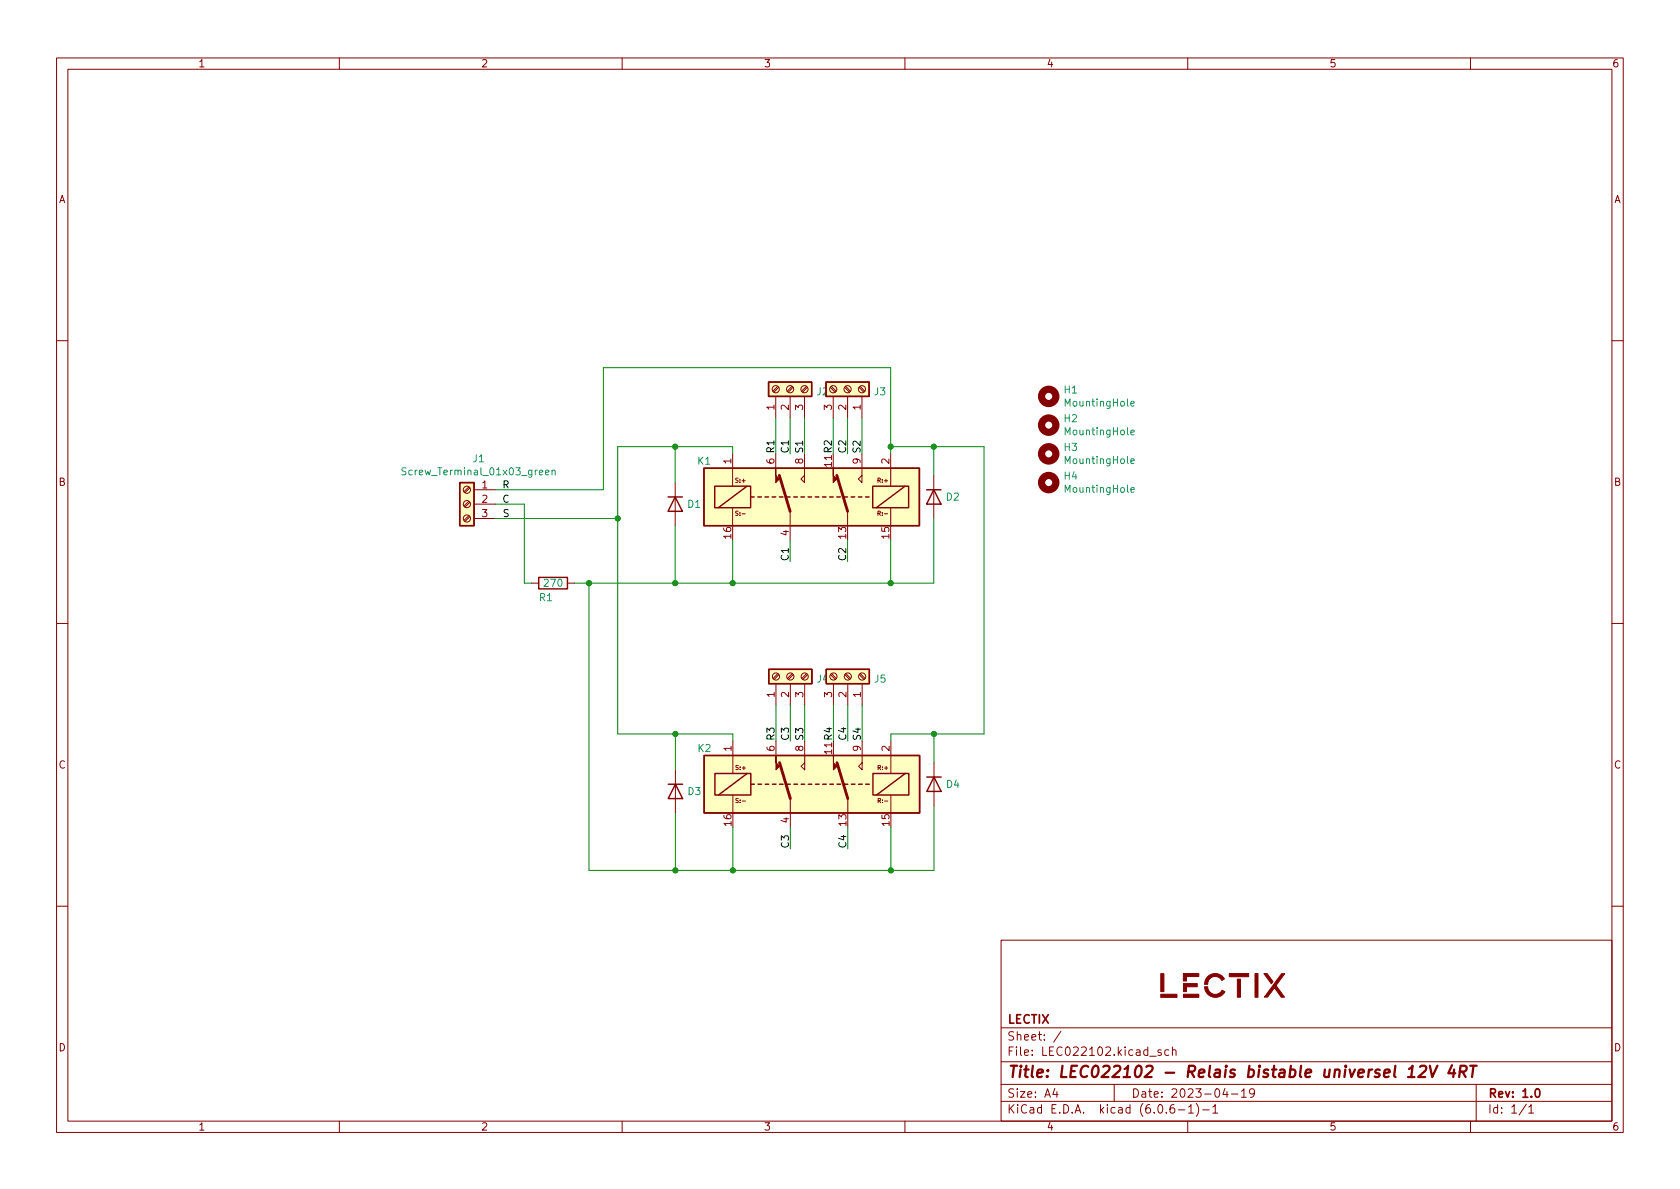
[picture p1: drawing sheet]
<svg xmlns="http://www.w3.org/2000/svg" width="297mm" height="210mm" viewBox="0 0 297 210" stroke-linecap="round" stroke-linejoin="round" font-family="sans-serif">
<g fill="none" stroke="#840000" stroke-width=".18">
<path d="M10 10.2h277v190.1h-277zM12 12.2h273v186.1h-273zM60 10.2v2M110 10.2v2M160 10.2v2M210 10.2v2M260 10.2v2M10 60.2h2M137.2 70.1v3.8M137.5 68.3l-.8 .9M137.7 68.5l-.9 .9M139.7 70.1v3.8"/>
<path d="M140 68.3l-.8 .9M140.2 68.5l-.8 .9M142.2 70.1v3.8M142.6 68.3l-.9 .9M142.7 68.5l-.8 .9M146.8 68.5l.9 .9M147 68.3l.8 .9M147.3 70.1v3.8M149.4 68.5l.8 .9M149.5 68.3l.9 .9M149.9 70.1v3.8M151.9 68.5l.8 .9"/>
<path d="M152.1 68.3l.8 .9M152.4 70.1v3.8M285 60.2h2M82.9 91.2l-.9 .8M82.9 88.6l-.9 .9M82.9 86.1l-.9 .8M83.1 91.4l-.9 .8M83.1 88.8l-.9 .9M83.1 86.3l-.9 .8M83.8 86.6h3.8M83.8 89.1h3.8M83.8 91.7h3.8"/>
<path d="M119.4 85.3v7.7M129.5 80.3v5.7M129.5 89.8v3.2M137.2 80.3v2.5M139.7 90.4v5.1M142.2 80.3v5l-.6-.6 .6-.6M149.9 90.4v2.6M152.4 80.3v5l-.6-.6 .6-.6M157.5 80.3v5.7M157.5 89.8v3.2M165.1 84.1v7.6M10 110.2h2"/>
<path d="M94 103.1h1.2M100.3 103.1h1.3M137.5 119.1l-.8 .9M137.7 119.3l-.8 .9M140.1 119.1l-.9 .9M140.2 119.3l-.8 .9M142.6 119.1l-.8 .9M142.8 119.3l-.9 .9M146.8 119.3l.9 .9M147 119.1l.9 .9M149.4 119.3l.8 .9M149.6 119.1l.8 .9"/>
<path d="M151.9 119.3l.9 .9M152.1 119.1l.8 .9M285 110.2h2M119.4 136.1v7.7M129.6 131.1v5.7M137.2 120.9v3.8M137.2 131.1v2.5M139.7 120.9v3.8M142.3 131.1v5l-.7-.6 .7-.6M142.3 120.9v3.8M147.4 120.9v3.8M149.9 120.9v3.8"/>
<path d="M152.4 131.1v5l-.6-.6 .6-.6M152.4 120.9v3.8M157.5 131.1v5.7M165.1 134.9v7.6M129.6 140.6v3.2M139.7 141.2v5.1M149.9 141.2v2.6M157.5 140.6v3.2M10 160.2h2M177 166.3h108v32h-108zM285 160.2h2M60 198.3v2"/>
<path d="M110 198.3v2M160 198.3v2M177 194.8h108M177 191.8h108M177 187.8h108M177 181.8h108M186.5 192.5l-.4 1h1M186.9 193v1M187.6 182.4l-1.3 1.9M197 191.8v3M203.3 186.8h1.1M205.3 185.7l-.4-.1-.2 .2 .1 .3 .5 .1v.4h-.6"/>
<path d="M206.6 185.7l-.4-.1-.3 .3v.4l.2 .3h.5M207.3 185.8l.2-.2 .4 .1v.9M207.3 185.1v1.5M207.6 195.3a.59 .59 0 0 0-.7 .7v.5l.1 .3h.4l.2-.1 .1-.5-.1-.2-.5-.1-.2 .3M208.4 196.3h1.1M210 198.3v2M210.1 195.8l.5-.5v1.5M210.1 196.8h.9M211.5 195.1a1.72 1.72 0 0 1 0 2.3M212.6 196.3h1.2M214.4 195.8l.5-.5v1.5M214.4 196.8h.9"/>
<path d="M216.6 192.5l-.4 1h.9M216.9 193v1M217.7 193.5h1.2M219.5 193l.4-.5v1.5M219.5 194h.9M221.8 193.2l-.3 .3-.4-.1-.2-.2 .2-.6 .4-.1 .2 .2a.99 .99 0 0 1-.3 1.3h-.3M260 198.3v2M261 191.8v6.5M269.9 195.3l-1.3 1.9M270.3 195.8l.4-.5v1.5M270.3 196.8h.9"/>
<circle cx="137.2" cy="68.8" r=".63"/>
<circle cx="139.7" cy="68.8" r=".63"/>
<circle cx="142.2" cy="68.8" r=".63"/>
<circle cx="147.3" cy="68.8" r=".63"/>
<circle cx="149.9" cy="68.8" r=".63"/>
<circle cx="152.4" cy="68.8" r=".63"/>
<circle cx="82.5" cy="89.1" r=".63"/>
<circle cx="82.5" cy="86.6" r=".63"/>
<circle cx="82.5" cy="91.7" r=".63"/>
<circle cx="137.2" cy="119.6" r=".63"/>
<circle cx="139.7" cy="119.6" r=".63"/>
<circle cx="142.3" cy="119.6" r=".63"/>
<circle cx="147.4" cy="119.6" r=".63"/>
<circle cx="149.9" cy="119.6" r=".63"/>
<circle cx="152.4" cy="119.6" r=".63"/>
</g>
<path d="M271.6 192.6l.2-.1a.82 .82 0 0 1 .6 .7 .82 .82 0 0 1-.3 .8h-.2a.81 .81 0 0 1-.6-.6 .81 .81 0 0 1 .3-.8z" fill="none" stroke="#840000" stroke-width=".3"/>
<path d="M248.9 190.5h1.2M249.1 189l.7-.5-.3 2M251.1 188.7l.3-.2h.5a.45 .45 0 0 1 .3 .5l-.2 .3-1.2 1.2h1.2M252.8 188.5l.4 2 .9-2M256.7 188.4l-.6 1.4h1.2M257.1 189.1l-.2 1.4M258.1 189.5h.8a.55 .55 0 0 0 .4-.5 .55 .55 0 0 0-.3-.5h-.8l-.2 2M258.6 189.5l.5 1M260 188.5h1.1M260.5 188.5l-.2 2" fill="none" stroke="#840000" stroke-width=".4"/>
<g fill="none" stroke="#840000" stroke-width="1.3">
<circle cx="185.4" cy="75.2" r="1.27"/>
<circle cx="185.4" cy="70.1" r="1.27"/>
<circle cx="185.4" cy="80.3" r="1.27"/>
<circle cx="185.4" cy="85.3" r="1.27"/>
</g>
<path d="M200 71.4l.6-.1-.1-.3h-.4l-.1 .2v.6h.5M200 76.5l.6-.1-.1-.3-.4-.1-.1 .2v.6h.5M71.8 82.8l-.5-.1-.2 .1v.4l.6 .2 .1 .3-.3 .3-.4-.1M96.5 83.6l.6-.2-.1-.2-.4-.1-.1 .2v.6h.5M97.6 83.3l.2-.2 .3 .1v.8M97.6 83.1v.9M200 86.6l.6-.1-.1-.2-.4-.1-.1 .2v.6h.5M200 81.6l.6-.2-.1-.2-.4-.1-.1 .2v.6h.5" fill="none" stroke="#008484" stroke-width=".18"/>
<g fill="#840000" stroke="#840000" stroke-width=".18">
<path d="M205.2 172.2h.6v3.2h-.6z"/>
<path d="M205.2 175.8h2.9v.6h-2.9z"/>
<path d="M209.2 175.8h2.8v.6h-2.8z"/>
<path d="M218.8 173.1h.5v3.2h-.5z"/>
<path d="M217.3 172.2h3.5v.5h-3.5z"/>
<path d="M221.9 172.2h.5v4.1h-.5z"/>
<path d="M209.2 173.9h2.5v.6h-1.9v.9h-.6z"/>
<path d="M209.2 172.2h2.8v.5h-2.2v.8h-.6z"/>
<path d="M223.5 172.2h.5l.6 .7a.81 .81 0 0 1 .4 .8l-.2 .3z"/>
<path d="M213.5 172.7a1.9 1.9 0 0 1 2.8 .1l.2 .3-.4 .3-.3-.3a1.44 1.44 0 0 0-1.3-.4l-.5 .2-.3 .4-.2 .8h-.5l.2-.9z"/>
<path d="M213 174.5h.5a1.32 1.32 0 0 0 2.1 1.1l.5-.5 .4 .2a.37 .37 0 0 1-.3 .5 1.91 1.91 0 0 1-2 .4 1.91 1.91 0 0 1-1.2-1.7z"/>
<path d="M226.6 172.2h.6l-1.6 2.1 1.5 2h-.6l-1.2-1.6-1.2 1.6h-.6z"/>
<path d="M137.2 82.8v1.3l.6 .6-.6 .6z"/>
<path d="M147.3 82.8v1.3l.7 .6-.7 .6z"/>
<path d="M137.2 133.6v1.3l.6 .6-.6 .6z"/>
<path d="M147.4 133.6v1.3l.6 .6-.6 .6z"/>
</g>
<g fill="none" stroke="#840000" stroke-width=".25">
<path d="M135.9 67.6h7.6v2.5h-7.6zM146 67.6h7.7v2.5h-7.7zM81.3 85.3h2.5v7.7h-2.5zM118.1 87.9h2.5M119.4 87.9l1.2 2.5h-2.5zM124.5 82.8h38.1v10.2h-38.1zM126.4 86h6.3v3.8h-6.3zM132.1 86l-5.1 3.8M132.7 87.9h.6M134 87.9h.6M135.3 87.9h.6M136.5 87.9h.7"/>
<path d="M137.8 87.9h.6M139.1 87.9h.6M140.3 87.9h.7M141.6 87.9h.6M142.9 87.9h.6M144.1 87.9h.7M145.4 87.9h.6M146.7 87.9h.6M148 87.9h.6M149.2 87.9h.7M150.5 87.9h.6M151.8 87.9h.6"/>
<path d="M153 87.9h.7M154.3 86h6.4v3.8h-6.4zM160 86l-5.1 3.8M163.8 86.6h2.6M165.1 86.6l1.3 2.5h-2.6zM95.2 102.1h5.1v2h-5.1zM135.9 118.4h7.6v2.5h-7.6zM146.1 118.4h7.6v2.5h-7.6zM118.1 138.7h2.6M119.4 138.7l1.3 2.5h-2.6zM124.5 133.6h38.1v10.2h-38.1zM126.4 136.8h6.4v3.8h-6.4z"/>
<path d="M132.1 136.8l-5.1 3.8M132.8 138.7h.6M134 138.7h.7M135.3 138.7h.6M136.6 138.7h.6M137.8 138.7h.7M139.1 138.7h.6M140.4 138.7h.6M141.6 138.7h.7M142.9 138.7h.6M144.2 138.7h.6M145.5 138.7h.6"/>
<path d="M146.7 138.7h.7M148 138.7h.6M149.3 138.7h.6M150.5 138.7h.7M151.8 138.7h.6M153.1 138.7h.6M154.3 136.8h6.4v3.8h-6.4zM160.1 136.8l-5.1 3.8M163.9 137.4h2.5M165.1 137.4l1.3 2.5h-2.5z"/>
</g>
<g fill="#ffffc2" stroke="#ffffc2" stroke-width=".18">
<path d="M124.5 82.8h38.1v10.2h-38.1z"/>
<path d="M135.9 118.4h7.6v2.5h-7.6z"/>
<path d="M81.3 85.3h2.5v7.7h-2.5z"/>
<path d="M124.5 133.6h38.1v10.2h-38.1z"/>
<path d="M146.1 118.4h7.6v2.5h-7.6z"/>
<path d="M135.9 67.6h7.6v2.5h-7.6z"/>
<path d="M146 67.6h7.7v2.5h-7.7z"/>
</g>
<path d="M137.8 84.1l1.9 6.3M148 84.1l1.9 6.3M137.8 134.9l1.9 6.3M148 134.9l1.9 6.3" fill="none" stroke="#840000" stroke-width=".51"/>
<g fill="none" stroke="#008400" stroke-width=".18">
<path d="M119.4 79v6.3M137.2 73.9v6.4M139.7 73.9v6.4M142.2 73.9v6.4M147.3 73.9v6.4M149.9 73.9v6.4M152.4 73.9v6.4M157.5 79h16.5v50.8h-16.5v1.3M165.1 79v5.1M87.6 89.1h5.1v14h1.3M87.6 91.7h21.6M119.4 93v10.1"/>
<path d="M129.5 80.3v-1.3h-20.3v50.8h20.4v1.3M129.5 95.5v7.6M139.7 95.5v3.8M149.9 95.5v3.8M157.5 80.3v-15.3h-50.8v21.6h-19.1M157.5 95.5v7.6M165.1 91.7v11.4h-63.5M104.1 103.1v50.8h61v-11.4M119.4 129.8v6.3M137.2 124.7v6.4M139.7 124.7v6.4M142.3 124.7v6.4"/>
<path d="M147.4 124.7v6.4M149.9 124.7v6.4M152.4 124.7v6.4M165.1 129.8v5.1M119.4 143.8v10.1M129.6 146.3v7.6M139.7 146.3v3.8M149.9 146.3v3.8M157.5 146.3v7.6"/>
</g>
<g fill="#008400" stroke="#008400" stroke-width=".18">
<circle cx="157.5" cy="153.9" r=".46"/>
<circle cx="165.1" cy="129.8" r=".46"/>
<circle cx="129.6" cy="153.9" r=".46"/>
<circle cx="119.4" cy="153.9" r=".46"/>
<circle cx="104.1" cy="103.1" r=".46"/>
<circle cx="119.4" cy="103.1" r=".46"/>
<circle cx="119.4" cy="129.8" r=".46"/>
<circle cx="119.4" cy="79" r=".46"/>
<circle cx="109.2" cy="91.7" r=".46"/>
<circle cx="129.5" cy="103.1" r=".46"/>
<circle cx="157.5" cy="79" r=".46"/>
<circle cx="165.1" cy="79" r=".46"/>
<circle cx="157.5" cy="103.1" r=".46"/>
</g>
<text font-size="2.8" fill="#840000" x="178" y="190.6">Title: LEC022102 - Relais bistable universel 12V 4RT</text>
<g font-size="2.1" fill="#840000">
<text x="178" y="184">Sheet: /</text>
<text x="178" y="181">LECTIX</text>
<text x="178" y="186.7">File: LEC022102.kicad_sch</text>
<text x="178" y="196.9">KiCad E.D.A. kicad (6.0.6-1)-1</text>
<text x="178" y="194.1">Size: A4</text>
<text x="200" y="194.1">Date: 2023-04-19</text>
<text x="263" y="194.1">Rev: 1.0</text>
<text x="263" y="196.9">Id: 1/1</text>
</g>
<g font-size="1.8" fill="#840000">
<text x="35" y="11.9">1</text>
<text x="85" y="11.9">2</text>
<text x="135" y="11.9">3</text>
<text x="185" y="11.9">4</text>
<text x="235" y="11.9">5</text>
<text x="285" y="11.9">6</text>
<text x="10.3" y="35.9">A</text>
<text x="285.3" y="35.9">A</text>
<text x="136.9" y="72.5" transform="rotate(-90 136.9 72.5)">1</text>
<text x="139.4" y="72.5" transform="rotate(-90 139.4 72.5)">2</text>
<text x="142" y="72.5" transform="rotate(-90 142 72.5)">3</text>
<text x="147.1" y="72.5" transform="rotate(-90 147.1 72.5)">3</text>
<text x="149.6" y="72.5" transform="rotate(-90 149.6 72.5)">2</text>
<text x="152.1" y="72.5" transform="rotate(-90 152.1 72.5)">1</text>
<text x="129.3" y="82" transform="rotate(-90 129.3 82)">1</text>
<text x="157.2" y="82" transform="rotate(-90 157.2 82)">2</text>
<text x="10.3" y="85.9">B</text>
<text x="85.2" y="86.4">1</text>
<text x="85.2" y="88.9">2</text>
<text x="285.3" y="85.9">B</text>
<text x="85.2" y="91.4">3</text>
<text x="129.3" y="95.2" transform="rotate(-90 129.3 95.2)">16</text>
<text x="139.4" y="94.7" transform="rotate(-90 139.4 94.7)">4</text>
<text x="149.6" y="95.2" transform="rotate(-90 149.6 95.2)">13</text>
<text x="157.2" y="95.2" transform="rotate(-90 157.2 95.2)">15</text>
<text x="136.9" y="123.3" transform="rotate(-90 136.9 123.3)">1</text>
<text x="139.5" y="123.3" transform="rotate(-90 139.5 123.3)">2</text>
<text x="142" y="123.3" transform="rotate(-90 142 123.3)">3</text>
<text x="147.1" y="123.3" transform="rotate(-90 147.1 123.3)">3</text>
<text x="149.6" y="123.3" transform="rotate(-90 149.6 123.3)">2</text>
<text x="152.2" y="123.3" transform="rotate(-90 152.2 123.3)">1</text>
<text x="10.3" y="135.9">C</text>
<text x="129.3" y="132.8" transform="rotate(-90 129.3 132.8)">1</text>
<text x="157.3" y="132.8" transform="rotate(-90 157.3 132.8)">2</text>
<text x="285.3" y="135.9">C</text>
<text x="129.3" y="146" transform="rotate(-90 129.3 146)">16</text>
<text x="139.5" y="145.5" transform="rotate(-90 139.5 145.5)">4</text>
<text x="149.6" y="146" transform="rotate(-90 149.6 146)">13</text>
<text x="157.3" y="146" transform="rotate(-90 157.3 146)">15</text>
<text x="10.3" y="185.9">D</text>
<text x="285.3" y="185.9">D</text>
<text x="35" y="199.9">1</text>
<text x="85" y="199.9">2</text>
<text x="135" y="199.9">3</text>
<text x="185" y="199.9">4</text>
<text x="235" y="199.9">5</text>
<text x="285" y="199.9">6</text>
</g>
<g font-size="1.8" fill="#008484">
<text x="144.5" y="69.9">J2</text>
<text x="154.6" y="69.9">J3</text>
<text x="188.2" y="69.6">H1</text>
<text x="188.5" y="71.9">MountingHole</text>
<text x="188.2" y="74.6">H2</text>
<text x="188.5" y="77">MountingHole</text>
<text x="83.6" y="81.7">J1</text>
<text x="123.4" y="82.2">K1</text>
<text x="188.2" y="79.7">H3</text>
<text x="188.5" y="82">MountingHole</text>
<text x="72" y="84">Screw_Terminal_01x03_green</text>
<text x="121.6" y="89.8">D1</text>
<text x="167.3" y="88.5">D2</text>
<text x="188.2" y="84.8">H4</text>
<text x="188.5" y="87.1">MountingHole</text>
<text x="95.4" y="106.3">R1</text>
<text x="96.3" y="103.8">270</text>
<text x="144.5" y="120.7">J4</text>
<text x="154.7" y="120.7">J5</text>
<text x="123.4" y="133">K2</text>
<text x="121.6" y="140.6">D3</text>
<text x="167.4" y="139.3">D4</text>
</g>
<g font-size="1.8">
<text x="136.9" y="82" transform="rotate(-90 136.9 82)">6 R1</text>
<text x="139.4" y="80.3" transform="rotate(-90 139.4 80.3)">C1</text>
<text x="142" y="82" transform="rotate(-90 142 82)">8 S1</text>
<text x="147.1" y="82.5" transform="rotate(-90 147.1 82.5)">11R2</text>
<text x="149.6" y="80.3" transform="rotate(-90 149.6 80.3)">C2</text>
<text x="152.1" y="82" transform="rotate(-90 152.1 82)">9 S2</text>
<text x="88.9" y="86.3">R</text>
<text x="88.9" y="88.9">C</text>
<text x="89" y="91.4">S</text>
<text x="139.4" y="99.3" transform="rotate(-90 139.4 99.3)">C1</text>
<text x="149.6" y="99.3" transform="rotate(-90 149.6 99.3)">C2</text>
<text x="139.5" y="131.1" transform="rotate(-90 139.5 131.1)">C3</text>
<text x="149.6" y="131.1" transform="rotate(-90 149.6 131.1)">C4</text>
<text x="136.9" y="132.8" transform="rotate(-90 136.9 132.8)">6 R3</text>
<text x="142" y="132.8" transform="rotate(-90 142 132.8)">8 S3</text>
<text x="147.1" y="133.3" transform="rotate(-90 147.1 133.3)">11R4</text>
<text x="152.2" y="132.8" transform="rotate(-90 152.2 132.8)">9 S4</text>
<text x="139.5" y="150.1" transform="rotate(-90 139.5 150.1)">C3</text>
<text x="149.6" y="150.1" transform="rotate(-90 149.6 150.1)">C4</text>
</g>
<g font-size="1.1" fill="#840000">
<text x="130.1" y="85.3">S:+</text>
<text x="155.2" y="85.3">R:+</text>
<text x="130.2" y="91.2">S:-</text>
<text x="155.3" y="91.2">R:-</text>
<text x="130.1" y="136.1">S:+</text>
<text x="155.3" y="136.1">R:+</text>
<text x="130.3" y="142">S:-</text>
<text x="155.4" y="142">R:-</text>
</g>
</svg>
